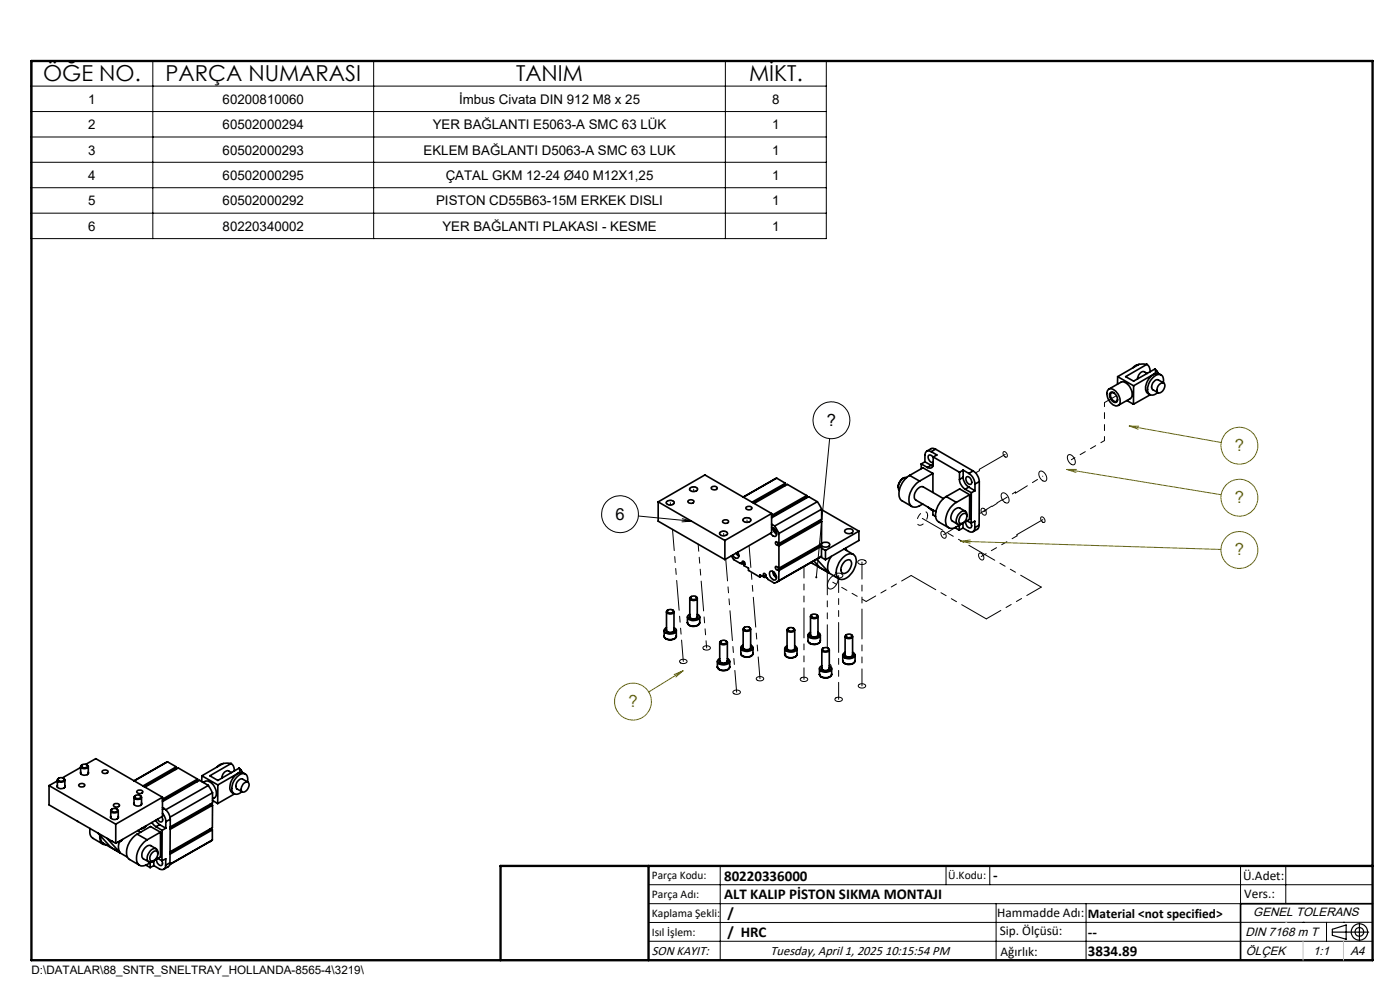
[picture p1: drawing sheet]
<svg xmlns="http://www.w3.org/2000/svg" width="297mm" height="210mm" viewBox="0 0 297 210" stroke-linecap="round" stroke-linejoin="round" font-family="sans-serif">
<g fill="none" stroke="#000" stroke-width=".35">
<path d="M237.1 79.9v1.6M237.1 79.9l3.4 1.9M241.5 77.4l-.7 .2-.5 .5M243.3 77.3h-1.7l-4.5 2.6M243.3 77.3a1.63 1.63 0 0 1 .7 1.6M243.3 77.3l-4.5 2.6 1.7 .9 4.5-2.5M243.4 79.2l-.6-.3a1.36 1.36 0 0 0-1.5 1.5M244.7 79.4a3.3 3.3 0 0 0-1.5 3.8l.7 .5M244.7 79.4l-4.2 2.4M245 78.3l.7 1M245 78.3l.1 .3-.1 .7M245 79.3l-.3 .1"/>
<path d="M245 79.3h.1M245.1 79.3l-.4 .1M245.1 79.3l.5-.1 .7 .3M195.4 98.4v1M195.4 98.4l1.3 .8M196.2 98l1.3 .7M196.2 98l-.8 .4M197.5 98.7l.4 .1M197.5 98.7l-.8 .5M197.6 95.8a.81 .81 0 0 0-1-.1 .81 .81 0 0 0-.4 .8v1.5M197.6 95.8l1.2 .7-.8 .4M198 96.9l-.1 1.6a.74 .74 0 0 1-.3 .7 .74 .74 0 0 1-.9 0"/>
<path d="M198 97a.57 .57 0 0 0-.5-.5 .57 .57 0 0 0-.6 .4 1.08 1.08 0 0 0 1.1 1.2M198 96.9l5.6 3.3M198.5 95.3l-.8-.2-1.1 .6M198.5 95.3l-.9 .5M198.5 95.3l7.9 4.6M204.3 99.7v1.5M204.3 99.7l1.2 .7M204.3 99.7l-.7 .5M206.4 99.9a2.99 2.99 0 0 1 1.4 2.3M206.4 99.9l-.9 .5M235.2 82.5a1.74 1.74 0 0 1 2 1.1 2.1 2.1 0 0 1 .1 2.3 1.63 1.63 0 0 1-2.1-1.1 1.83 1.83 0 0 1 0-2.3zM235.2 82.5l2.6-1.4a2.01 2.01 0 0 1 2.2 1.7l.2 1-.3 .7-2.7 1.5"/>
<path d="M235.5 83.4l.2-.2a1.44 1.44 0 0 1 1.2 2.1 1.41 1.41 0 0 1-1.5-1.8zM236.3 83.3a.59 .59 0 0 0-.7 .2 .59 .59 0 0 0 .1 .8 .94 .94 0 0 0 1.3 .7l.1-.3M239.1 85l1.4 .8M240.5 81.8v4M244 83.7l-3.5 2.1M245.8 81.7l.2-.2a.62 .62 0 0 1 .9-.2 .62 .62 0 0 1 .2 .9 1.31 1.31 0 0 1-1.5 1.1l-.2-.5zM246.8 81.2a1.22 1.22 0 0 0-1.1-1.8 3.2 3.2 0 0 0-2 4.1 1.24 1.24 0 0 0 1.9-.3M246.9 81.2l-1.2-.6a1.35 1.35 0 0 0-1.2 2l1.2 .7M139.6 106.5v4.1l14.2 8.1M139.6 106.5l14.2 8.1M139.6 106.5l9.9-5.8 14.2 8.2M141.4 106.5a1.08 1.08 0 0 1 1.6 .1 .92 .92 0 0 1-.8 .5 .92 .92 0 0 1-.9-.5z"/>
<path d="M145.9 106.3a.76 .76 0 0 1 1.3 .1 .7 .7 0 0 1-.7 .4 .7 .7 0 0 1-.6-.5zM146.3 103.6a1.12 1.12 0 0 1 1.7 .1 .92 .92 0 0 1-.8 .6 .92 .92 0 0 1-.9-.6zM150.9 103.4a.67 .67 0 0 1 .7-.3 .67 .67 0 0 1 .5 .6 .76 .76 0 0 1-1.2-.3zM152.7 113a1 1 0 0 1 1.6 .3 1.02 1.02 0 0 1-1.7-.1zM153.4 110.4a.65 .65 0 0 1 .7-.2 .65 .65 0 0 1 .4 .6 .69 .69 0 0 1-.7 .2 .69 .69 0 0 1-.5-.5zM153.8 114.6v4.1M155.2 117.9l.4 .8 1.8 .9M156.1 117.4l.6 .6M156.3 117.3l.4 .4M156.5 117.1a.78 .78 0 0 1-.1 1.3l-.6-.2-.4-.5M157.4 119.4v-.3a.4 .4 0 0 1 .5 .2 .4 .4 0 0 1 0 .5M157.4 119.4v.2"/>
<path d="M157.7 110.1a1.05 1.05 0 0 1 1.6 .2 .94 .94 0 0 1-.9 .5 .94 .94 0 0 1-.8-.5zM157.9 119.8l-.1 .2 1 .5v.5l2.4 1.4M157.9 119.2l-.5 .2M157.9 119.3l-.5 .3M158 119.7l-.1 .1M158.3 107.6a.75 .75 0 0 1 1.2 .2 .7 .7 0 0 1-.7 .4 .7 .7 0 0 1-.5-.5zM163.7 111.9a1.33 1.33 0 0 1 .8 1.9l-.5-.1-.5-.6M163.7 108.9l-9.9 5.7M163.7 108.9v4.1l-9.9 5.7M163.7 111.2l.7 .4M164 112a1.56 1.56 0 0 0 .7 1.3M164.1 112.1l.3 .6 .3 .4"/>
<path d="M164.4 111.6l.8 1.6M164.7 101.4l-7 4M164.7 101.4l-7 4.1M164.7 101.4l1.9 1.1M165 115.7l.2 .1M165.2 115.3l-.5-.4a.43 .43 0 0 0-.2 .5 .43 .43 0 0 0 .5 .3M165.2 113.2v2.1M165.2 115.8v4.7M166.6 102.8l-.1 .2M166.6 102.8l-6.8 3.9M166.6 102.5l-7.1 4M166.6 102.5v.3"/>
<path d="M171.1 105.4v.2M171.1 105.1l-4.1-2.3-7 4M171.1 105.4l-7.4 4.2M171.1 105.1l-7.4 4.3M171.1 105.1v.3M172.1 119.3l5.9 3.5M172.6 119l1.4 1.4 1.9 1.1M173.3 118.6l2.6 2.9M173.4 106.4l.9 1.6M173.4 106.4l-9 5.2M173.4 106.4l-1.8-1-7.9 4.4M173.8 110.4l.3 .1"/>
<path d="M173.8 115.7h.2M174 115.7l-9 5.2M174 115.7l.3 .2M174.1 110.5l-9.1 5.2M174.1 110.5l.2 .1M174.1 118.1l1 .6M174.3 118l-9.5 5.5M174.3 115.9v2.1M174.3 118l-9.1 5.2M174.3 115.9l-9.1 5.1M174.3 116.3l.8 .5M174.3 108v2.1l-9.1 5.2"/>
<path d="M174.3 108l-9.1 5.2M174.3 110.6v4.8l-9.1 5.1M174.3 110.6l-9.1 5.2M174.3 108.1l7.9 4.6M174.3 115.3a.98 .98 0 0 1 1.7 .3 1.08 1.08 0 0 1-1.8 0zM175.1 116.8v1.9M176.3 118a3.3 3.3 0 0 0-.4 3.5M178.8 118.3a1.7 1.7 0 0 1 2.5-.4 3.8 3.8 0 0 1-1.5 4.6 1.4 1.4 0 0 1-1.8 .3 1.4 1.4 0 0 1-.6-1.8l.6-1.6zM179 116.5l2 1.1M179.2 119.1a.82 .82 0 0 1 1.2-.3 .82 .82 0 0 1 .2 1.2 1.81 1.81 0 0 1-1.8 1.6 1.67 1.67 0 0 1 .4-2.5zM179.3 112.4a1.01 1.01 0 0 1 1.7 .4 1.11 1.11 0 0 1-1.8-.1zM179.5 116.2l.1 .6"/>
<path d="M182.2 112.7l-7.1 4.1M182.2 112.7v1.9l-7.1 4.1M191.7 101.4a2.12 2.12 0 0 0-1.2 2M192.4 101.3a1.97 1.97 0 0 0-1.6 2.7M193 100.9a4.3 4.3 0 0 0-2 5l2.5 1.5M193 100.9l2.1 1.2M195.1 102.1a4.7 4.7 0 0 0-2.1 4.7 1.35 1.35 0 0 0 2.1 .5l.7-.4M196.9 107.6l1 .7M197.9 100.4v4M197.9 108.2v1l.6 .4M197.9 100.4l-2.1-1.2-2.8 1.7M197.9 100.4l-2.8 1.7"/>
<path d="M200.1 105.8l-4.2-2.5a1.94 1.94 0 0 0-1.9 2.4l.3 .4 4.2 2.4M200.7 105.3a4.6 4.6 0 0 0-2.1 4.8l.5 .6 2.2 1.2M200.7 105.3l2.2 1.3M202.6 111.9l.9 .6M203.5 111.4v1.1M203.6 101.7a2.75 2.75 0 0 0 1.2 2.1M203.6 100.2v1.5M203.8 109.5l.2-.3a.62 .62 0 0 1 .8-.3 .62 .62 0 0 1 .3 .9 1.41 1.41 0 0 1-1.4 1.2l-.3-.5zM204.3 111v1M204.3 112l-.8 .5M204.3 101.2a2.61 2.61 0 0 0 1.2 2.1M204.3 101.2l-.7 .5"/>
<path d="M204.8 103.8l1.3 .7M204.8 108.4l-1.1-.6a1.66 1.66 0 0 0-1.9 1.6l-.1 .6 .2 .4 1.3 .8M204.9 110.6a1 1 0 0 0 1.1 1.3l.1-.4-.1-.6M205 101.2a.82 .82 0 0 1 1.1 .9 .48 .48 0 0 1-.2 .7 .48 .48 0 0 1-.7-.4l-.3-.6zM205.1 109.5a.82 .82 0 0 0-.4-1.1 .82 .82 0 0 0-1.1 .5 1.77 1.77 0 0 0-.4 2.3l.4 .1 .7-.3M205.1 110.5l.9 .5M205.5 100.4a2.84 2.84 0 0 1 1.3 2.3M205.5 103.3l1.3 .8M205.5 103.3l-.7 .5M205.7 104.9v5.3l-2.9 1.6a1.42 1.42 0 0 1-1.7 .1 1.42 1.42 0 0 1-.5-1.6 5 5 0 0 1 2.3-3.7M205.7 104.9l-2.8 1.7M205.7 104.9l-2.1-1.2-2.9 1.6"/>
<path d="M206 111l.8-.4v1.3M206.1 104.5l-.1 6.5M206.8 111.9a.81 .81 0 0 1-.4 .9 .81 .81 0 0 1-.9-.1l-1.2-.7M206.8 102.7v1.4M206.8 104.1l-.7 .4M207.7 111.4l-.2 .7-1.1 .7M207.7 111.4l-.9 .5M207.8 102.2l-1 .5M207.8 102.2l-.1 9.2M140.9 133.7v1.3M141.4 133.2a.6 .6 0 0 0-.5 .6 .6 .6 0 0 0 .6 .6 1.51 1.51 0 0 0 2-.6l-.1-.4-.4-.2M141.4 129.8v3.9a.92 .92 0 0 0 1.6 0v-3.9"/>
<path d="M141.4 133.5a.61 .61 0 0 0 .2 .7 .61 .61 0 0 0 .6 .1l.8-.4v-.4M141.6 129.5a.69 .69 0 0 1 .7-.2 .69 .69 0 0 1 .5 .5 .78 .78 0 0 1-1.3-.2zM141.7 129.4a.39 .39 0 0 0-.3 .4 .39 .39 0 0 0 .4 .4 .71 .71 0 0 0 1.1-.6l-.2-.2M143.5 134.9a1.48 1.48 0 0 1-2.2 .6l-.4-.5M143.5 133.7v1.2a1.5 1.5 0 0 1-2.6 .1M145.8 130.9v1.2M146.3 130.3a.6 .6 0 0 0-.5 .7 .6 .6 0 0 0 .6 .5 1.57 1.57 0 0 0 2-.6l-.1-.3-.4-.3M146.3 126.9v3.9a.92 .92 0 0 0 1.6 0v-3.9M146.3 130.7a.62 .62 0 0 0 .2 .6 .62 .62 0 0 0 .7 .1l.6-.2 .2-.3-.1-.2M146.5 126.7a.81 .81 0 0 1 1.3 .1 .73 .73 0 0 1-.7 .4 .73 .73 0 0 1-.6-.5zM146.6 126.5a.39 .39 0 0 0-.3 .5 .39 .39 0 0 0 .5 .3 .69 .69 0 0 0 .7 .1 .69 .69 0 0 0 .4-.6l-.3-.3M148.4 132a1.46 1.46 0 0 1-1.2 .9 1.46 1.46 0 0 1-1.4-.8"/>
<path d="M148.4 132.1a1.54 1.54 0 0 1-2.6 0M148.4 130.9v1.2M152.7 139.7a.63 .63 0 0 0-.5 .7 .63 .63 0 0 0 .6 .5 1.57 1.57 0 0 0 2-.6l-.1-.3-.4-.3M152.7 136.3v3.9a.95 .95 0 0 0 1.6 0v-3.9M152.9 136a.7 .7 0 0 1 1.2 .3 .76 .76 0 0 1-1.2-.2zM153 135.9l-.2 .2a.81 .81 0 0 0 .6 .7 .81 .81 0 0 0 .9-.4v-.2l-.3-.3M157.2 137.4v1.2M157.7 136.8a.68 .68 0 0 0-.5 .9 .68 .68 0 0 0 .8 .4 1.24 1.24 0 0 0 1.7-.8l-.5-.5M157.7 133.4v4a.92 .92 0 0 0 1.5 0v-4M157.7 137.2a.6 .6 0 0 0 .2 .7 .6 .6 0 0 0 .6 0l.8-.3-.1-.4M157.9 133.1a.69 .69 0 0 1 .7-.2 .69 .69 0 0 1 .5 .6 .76 .76 0 0 1-1.3-.2zM158 133.1l-.3 .2a.66 .66 0 0 0 .4 .6 .66 .66 0 0 0 .7 0 .41 .41 0 0 0 .4-.4 .41 .41 0 0 0-.3-.4"/>
<path d="M159.7 138.6a1.44 1.44 0 0 1-1.2 .8 1.44 1.44 0 0 1-1.3-.8M159.7 138.6a1.5 1.5 0 0 1-2.5 0M159.7 137.4v1.2M161.2 122.4v-.5l1 .6M161.6 122.2l-.4 .2M162.1 122.3l-.1-.6a.45 .45 0 0 1 .4 .1 .45 .45 0 0 1 .1 .5l.4 .6 1.4 .8 .9-.5M162.1 122.3l.1 .2M162.5 122l-.4 .3M162.5 122.3l-.3 .2M163.4 121.2a1.22 1.22 0 0 1 1.1 1.8 1.22 1.22 0 0 1-1.1-1.8zM163.9 121.2a1.56 1.56 0 0 0 .8 1.3M164.1 121.3l.2 .7 .4 .3"/>
<path d="M165 120.9l.2 .1M165.2 120.5l-.6-.4a.43 .43 0 0 0-.1 .6 .43 .43 0 0 0 .5 .2M165.2 121v2.2M166.5 138.8h.1M166.5 137.6v1.2M167 137a.63 .63 0 0 0-.5 .7 .63 .63 0 0 0 .6 .5 1.51 1.51 0 0 0 2-.6l-.5-.6M167 133.6v3.9a.95 .95 0 0 0 1.6 0v-3.9M167 137.4a.62 .62 0 0 0 .2 .6 .62 .62 0 0 0 .7 .1l.6-.2 .2-.3-.1-.2M167.2 133.3a.71 .71 0 0 1 1.2 .3 .76 .76 0 0 1-1.3-.2zM167.3 133.2a.39 .39 0 0 0-.3 .5 .39 .39 0 0 0 .4 .3 .69 .69 0 0 0 .7 .1 .69 .69 0 0 0 .4-.7l-.3-.2M169.1 138.7a1.48 1.48 0 0 1-2.2 .7l-.4-.6M169.1 137.6v1.2a1.52 1.52 0 0 1-2.6 0"/>
<path d="M171.4 134.7v1.2M171.9 134.1a.68 .68 0 0 0-.4 .9 .68 .68 0 0 0 .8 .4 1.33 1.33 0 0 0 1.7-.6l-.1-.4-.4-.3M171.9 130.8v3.8a.91 .91 0 0 0 1.6 0v-3.8M171.9 134.5a.81 .81 0 0 0 .5 .8 .81 .81 0 0 0 .8-.2l.4-.2-.1-.4M172.2 130.4a.7 .7 0 0 1 1.2 .4 .76 .76 0 0 1-1.3-.2zM172.3 130.4a.39 .39 0 0 0-.4 .4 .39 .39 0 0 0 .5 .4 .71 .71 0 0 0 1.1-.6l-.3-.2M174 135.9a1.48 1.48 0 0 1-2.2 .6l-.4-.5M174 134.7v1.2a1.48 1.48 0 0 1-2.6 0M174.3 137.9v3.9a.92 .92 0 0 0 1.6 0v-3.9M174.6 137.5a.69 .69 0 0 1 .7-.2 .69 .69 0 0 1 .5 .6 .76 .76 0 0 1-1.3-.2zM174.7 137.5l-.3 .2a.66 .66 0 0 0 .3 .6 .66 .66 0 0 0 .8 0 .41 .41 0 0 0 .4-.4 .41 .41 0 0 0-.3-.4M178.8 139v1.2"/>
<path d="M179.3 138.4a.62 .62 0 0 0-.5 .7 .62 .62 0 0 0 .6 .5 1.31 1.31 0 0 0 2-.8l-.5-.4M179.3 135v3.9a.92 .92 0 0 0 1.6 0v-3.9M179.3 138.8a.61 .61 0 0 0 .2 .6 .61 .61 0 0 0 .7 .1l.6-.2 .2-.3-.1-.2M179.5 134.7a.8 .8 0 0 1 1.3 .2 .74 .74 0 0 1-.7 .4 .74 .74 0 0 1-.7-.5zM179.6 134.6a.41 .41 0 0 0-.3 .5 .41 .41 0 0 0 .4 .3 .71 .71 0 0 0 1.1-.5l-.2-.3M181.4 139v1.2M152.2 140.3v1.2M152.7 140.1a.72 .72 0 0 0 .3 .7 .72 .72 0 0 0 .8-.1l.5-.2v-.4M154.8 141.5a1.44 1.44 0 0 1-2.2 .6l-.4-.6M154.8 141.5a1.54 1.54 0 0 1-2.4 .3l-.2-.3M154.8 140.3v1.2M173.8 141.8v1.2"/>
<path d="M174.3 141.2a.68 .68 0 0 0-.4 .9 .68 .68 0 0 0 .8 .4 1.24 1.24 0 0 0 1.7-.8l-.5-.5M174.3 141.6a.6 .6 0 0 0 .2 .7 .6 .6 0 0 0 .7 0l.8-.3-.1-.4M176.4 143a1.44 1.44 0 0 1-1.3 .8 1.44 1.44 0 0 1-1.3-.8M176.4 143a1.49 1.49 0 0 1-2.6 0M176.4 141.8v1.2M181.4 140.2a1.47 1.47 0 0 1-2.6 0M181.4 140.2a1.53 1.53 0 0 1-2.6 0M10.4 166.6v4.1l14.2 8.2M10.4 166.6l14.2 8.2M12.2 166.6a.77 .77 0 0 0 1.2 .6l.3-.2 .1-.4M12.2 165.4v1.6M12.2 165.7l-1.8 .9"/>
<path d="M12.4 165.2a.78 .78 0 0 1 1.2 .2 .73 .73 0 0 1-.7 .3 .73 .73 0 0 1-.6-.4zM12.5 165.1a.45 .45 0 0 0-.3 .6 .45 .45 0 0 0 .6 .2h.3a.47 .47 0 0 0 .6-.2 .47 .47 0 0 0-.3-.6M13.8 165.4v1.6M16.4 174.2l.1 .1M16.7 166.5a.75 .75 0 0 1 1.3 .1 .7 .7 0 0 1-.7 .3 .7 .7 0 0 1-.6-.4zM17.1 163.8a.77 .77 0 0 0 1.2 .6l.5-.4-.1-.2M17.1 162.6v1.5M17.1 162.8l-3.8 2.2M17.4 162.3a.8 .8 0 0 1 1.2 .2 .76 .76 0 0 1-1.3-.1zM17.5 162.2a.46 .46 0 0 0-.4 .6 .46 .46 0 0 0 .7 .2h.4a.41 .41 0 0 0 .5-.3 .41 .41 0 0 0-.3-.5M18.2 162.1l2.1-1.2 14.2 8.2M18.7 162.6v1.5"/>
<path d="M19.1 175.7v1.2l.2 .6 2.5 1.6M20.7 176.7l2.8 3 2 1.2M21.2 177.2a1.45 1.45 0 0 0 1.3 2M21.3 177.3l.1 .9 .3 .5 5.3 3.1M21.8 163.5a.65 .65 0 0 1 .6-.2 .65 .65 0 0 1 .5 .6 .74 .74 0 0 1-1.2-.3zM22.7 177.8l2.8 3.1M23.5 173.2a.81 .81 0 0 0 .5 .7 .81 .81 0 0 0 .9-.2l.2-.3v-.2M23.5 172v1.5M23.7 171.7a.7 .7 0 0 1 1.2 .3 .76 .76 0 0 1-1.3-.2zM23.8 178.4l.1 .1M23.8 171.6a.39 .39 0 0 0-.3 .5 .39 .39 0 0 0 .4 .3 .74 .74 0 0 0 1.1-.6l-.2-.2M24.2 170.6a.65 .65 0 0 1 .7-.2 .65 .65 0 0 1 .4 .6 .69 .69 0 0 1-.7 .2 .69 .69 0 0 1-.5-.5z"/>
<path d="M24.6 174.8v4.1M25.1 172v1.5M25.3 178.6l-.2 1 .1 .8 .3 .5M25.9 178.1l-.8 .5M26 178.1l-.5 .4-.5 .2M28.4 170.3a.83 .83 0 0 0 .6 .7 .83 .83 0 0 0 .8-.2l.3-.2-.1-.3M28.4 169.1v1.6M28.6 168.8a.78 .78 0 0 1 1.3 .2 .73 .73 0 0 1-.7 .4 .73 .73 0 0 1-.6-.5zM28.8 168.8a.39 .39 0 0 0-.4 .4 .39 .39 0 0 0 .5 .3 .74 .74 0 0 0 1.1-.5l-.3-.2M29 167.8a.8 .8 0 0 1 1.3 .2 .68 .68 0 0 1-.7 .4 .68 .68 0 0 1-.6-.6zM29.1 176.9a4.3 4.3 0 0 0-2 5.1l2.5 1.5M29.1 176.9l2.1 1.2"/>
<path d="M29.2 176.2l.6 .3M30 169.1v1.6M30.1 175.7l.8-.4-.4 .3-.6 .2M32.2 174.5l.9 .9M33 174l.9 .9M33.1 175.4l1.3 .7M33.9 174.9l1.3 .8M33.9 174.9l-.8 .5M34 176.5v5.3l-2.8 1.6a1.4 1.4 0 0 1-1.7 .1 1.4 1.4 0 0 1-.5-1.6 4.9 4.9 0 0 1 2.2-3.8M34 176.5l-2.8 1.6M34 176.5l-2.1-1.2-2.8 1.6M34.3 173.3a.57 .57 0 0 1 .3 .6 .57 .57 0 0 1-.6 .4l-.6-.5"/>
<path d="M34.4 176.1v6.5M34.5 172.5l.6 1.2 .1 .6M34.5 171.3l.3 .2M34.5 169.1l-9.9 5.7M34.5 169.1v4.1l-9.9 5.7M34.8 171.5a2.84 2.84 0 0 1 1.3 2.3M34.8 171.5l-.3 .2M35.2 174.3v1.4M35.2 175.7l-.8 .4M35.5 161.6l-7.1 4M35.5 161.6l-7 4.1M35.5 161.6l1.9 1.1"/>
<path d="M36.1 173.8l-.9 .5M36.1 173.8v9.2M37.4 162.9l-.1 .3M37.4 162.9l-6.8 4M37.4 162.7l-7.1 4M37.4 162.7v.2M41.9 165.6l-.1 .2M41.9 165.6l-7.4 4.2M41.9 165.3l-4.1-2.4-7 4.1M41.9 165.3l-7.4 4.2M41.9 165.3v.3M42.8 164.6l3.4 1.9"/>
<path d="M42.8 164.6v1.2M43.1 166a1.7 1.7 0 0 1 2.5 1.1 1.54 1.54 0 0 1-.5 2.4M44.2 166.6l.9 1.6M44.2 166.6l-9 5.2M44.2 166.6l-1.9-1.1-7.8 4.5M44.6 170.6l.2 .1M44.6 175.9h.2M44.8 175.9l-8.7 5M44.8 175.9l.2 .1M44.8 170.7l-8.7 5M44.8 170.7l.3 .1M45 178.2l-9 5.2"/>
<path d="M45 176l-8.9 5.2M45 176v2.2M45 178.2l-9 5.1M45.1 169.8l1.1 .7M45.1 168.2l-9 5.1M45.1 168.2v2.1l-9 5.1M45.1 170.8l-9 5.1M45.1 170.8l-.1 4.8-8.9 5.1M46.2 166.5v4M47.2 162l-.6 .2-.6 .5M49 162h-1.7l-4.5 2.6M49 162a1.63 1.63 0 0 1 .7 1.5"/>
<path d="M49 162l-4.5 2.6 1.7 1 4.5-2.7M49.1 163.9l-.6-.4a1.36 1.36 0 0 0-1.4 1.6M49.7 168.4l-3.5 2.1M50.4 164.1a3.3 3.3 0 0 0-1.4 3.8l.7 .5M50.4 164.1l-4.2 2.4M50.7 162.9l.8 1M50.7 162.9l.2 .4-.2 .6M50.7 163.9l-.3 .2M50.7 163.9h.1M50.8 163.9l-.4 .2M50.8 163.9h.6l.7 .3M51.5 166.4l.3-.3a.62 .62 0 0 1 .9-.2 .62 .62 0 0 1 .1 1 1.31 1.31 0 0 1-1.4 1.1l-.2-.6z"/>
<path d="M52.5 165.9a1.22 1.22 0 0 0-1-1.8 3.2 3.2 0 0 0-2.1 4 1.26 1.26 0 0 0 1.9-.2M52.6 165.9l-1.1-.6a1.36 1.36 0 0 0-1.2 2l1.1 .7M30.9 183.5l1 .5M31.9 183v1M32.3 180.9a.63 .63 0 0 1 .9-.4 .63 .63 0 0 1 .2 .9 1.33 1.33 0 0 1-1.4 1.2 1.25 1.25 0 0 1 .3-1.7zM32.6 183.6l-.7 .4M33.1 180l-1.1-.6a1.94 1.94 0 0 0-1.9 2.4l.3 .4 1.1 .6M33.2 182.2a1.02 1.02 0 0 0 1.2 1.3l.1-.6-.2-.3M33.5 181.1a.8 .8 0 0 0-.3-1 .8 .8 0 0 0-1 .1 1.88 1.88 0 0 0-.7 2.6h.6l.5-.2v1M33.5 182.1l.9 .5M34.4 182.6l.8-.4-.1 1.3M35.1 183.5a.81 .81 0 0 1-.3 .9 .81 .81 0 0 1-1-.1l-1.2-.7"/>
<path d="M36.1 183l-.3 .7-1.1 .7M36.1 183l-1 .5M291.2 191.7h-28v12"/>
</g>
<g fill="none" stroke="#000" stroke-width=".21" stroke-dasharray="6.3 1.3 1.3 1.3 1.3 1.3">
<path d="M207.8 99.8v-.2M207.8 99.6l5.4-3.2M213.2 96.9l.2 .1a.63 .63 0 0 0 .3-.7 .63 .63 0 0 0-.5-.5h-.2a.68 .68 0 0 0 .2 1.1M227.3 98.5a.62 .62 0 0 0 .8-.1 .62 .62 0 0 0-.1-.9 1.18 1.18 0 0 0-1.4-1 1.46 1.46 0 0 0 .7 2M234.3 85.4l2.6-1.5M142.2 107.1v-.5M142.8 106.3l.2 .2a.93 .93 0 0 1-.8 .6 .93 .93 0 0 1-.8-.5 .99 .99 0 0 1 1.4-.3M147.2 104.2v-.4M147.8 103.4l.2 .3a.93 .93 0 0 1-.8 .6 .93 .93 0 0 1-.9-.5 .99 .99 0 0 1 1.5-.4M153.6 113.6l-.1-.5M154.1 112.8l.3 .3a.93 .93 0 0 1-.9 .6 .93 .93 0 0 1-.8-.5 .99 .99 0 0 1 1.4-.4M158.5 110.8v-.5"/>
<path d="M159.1 109.9l.2 .3a.93 .93 0 0 1-.8 .6 .93 .93 0 0 1-.9-.5 .99 .99 0 0 1 1.5-.4M183.5 118.9l.2 .2a.96 .96 0 0 1-.8 .7 .96 .96 0 0 1-.9-.6 1.11 1.11 0 0 1 1.5-.3M200.2 113.4l2.4-1.5M200.2 112.8a.83 .83 0 0 1 .2 1.4 .89 .89 0 0 1-.5-1.5l.3 .1M207 100.3l.8-.5M208.2 117.4a.83 .83 0 0 1 .2 1.4 .89 .89 0 0 1-.5-1.5l.3 .1M208.7 107.9a.83 .83 0 0 1 .2 1.4 .89 .89 0 0 1-.5-1.5l.3 .1M213.2 106.6a.62 .62 0 0 0 .8-.1 .62 .62 0 0 0 0-.8 1.18 1.18 0 0 0-1.4-1.1 1.46 1.46 0 0 0 .6 2M215.4 104.4v.2M215.8 113.7v-.3M215.8 113.4l5.4-3.2M221.2 102a.62 .62 0 0 0 .8-.1 .62 .62 0 0 0 0-.9 1.18 1.18 0 0 0-1.4-1 1.46 1.46 0 0 0 .6 2"/>
<path d="M221.2 110.8h.2a.63 .63 0 0 0 .3-.6 .63 .63 0 0 0-.5-.5l-.2-.1a.68 .68 0 0 0 .2 1.2M149.3 137.8a.94 .94 0 0 0 1.4-.4 .89 .89 0 0 0-.8-.4 .89 .89 0 0 0-.8 .5l.2 .3M175.5 124.1a2.42 2.42 0 0 1 1.4-2M177.8 122.6a2.05 2.05 0 0 1-1.9 2.3l-.3-.3-.1-.5M178.5 121.7l.3 .3a.96 .96 0 0 1-.9 .6 .96 .96 0 0 1-.9-.5 1.11 1.11 0 0 1 1.5-.4M144.4 140.6a.94 .94 0 0 0 1.4-.3 .88 .88 0 0 0-.9-.5 .88 .88 0 0 0-.7 .6l.2 .2M155.7 147.2a.94 .94 0 0 0 1.4-.4 .89 .89 0 0 0-.9-.4 .89 .89 0 0 0-.7 .5l.2 .3M160.7 144.3a.94 .94 0 0 0 1.3-.3 .89 .89 0 0 0-.8-.5 .89 .89 0 0 0-.8 .6l.3 .2M170 143.8l-.1 .1a.62 .62 0 0 0 .2 .7 .62 .62 0 0 0 .7-.1 .44 .44 0 0 0 .6-.4 .44 .44 0 0 0-.5-.4l-.9 .1M176.3 141.4v-.3l-.3-.2M177.3 148l-.1 .1a.62 .62 0 0 0 .3 .7 .62 .62 0 0 0 .7 0 .44 .44 0 0 0 .5-.4 .44 .44 0 0 0-.5-.5l-.9 .1M182.3 145.2l-.1 .1a.62 .62 0 0 0 .2 .6 .62 .62 0 0 0 .7 0 .44 .44 0 0 0 .6-.4 .44 .44 0 0 0-.5-.4l-.9 .1"/>
</g>
<path d="M227.3 97.5l7-4M234.3 93.5v-8.1M196.8 109.3a.73 .73 0 0 0-.5-.8 .73 .73 0 0 0-.8 .3 1.87 1.87 0 0 0-.7 2.5 1.83 1.83 0 0 0 2-2" fill="none" stroke="#000" stroke-width=".21" stroke-dasharray="6.3 1.3 1.3 1.3 1.3 1.3" stroke-dashoffset="5.5"/>
<path d="M207.7 109l5.5-3.4" fill="none" stroke="#000" stroke-width=".21" stroke-dasharray="6.3 1.3 1.3 1.3 1.3 1.3" stroke-dashoffset="3.2"/>
<path d="M208.2 118.1l7.6-4.4" fill="none" stroke="#000" stroke-width=".21" stroke-dasharray="6.3 1.3 1.3 1.3 1.3 1.3" stroke-dashoffset="5.1"/>
<path d="M215.4 104.6l5.8-3.6" fill="none" stroke="#000" stroke-width=".21" stroke-dasharray="6.3 1.3 1.3 1.3 1.3 1.3" stroke-dashoffset="3.4"/>
<path d="M208.7 108.5l6.7-4.1" fill="none" stroke="#000" stroke-width=".21" stroke-dasharray="6.3 1.3 1.3 1.3 1.3 1.3" stroke-dashoffset="5.6"/>
<path d="M220.9 124.5l-25.2-14.5" fill="none" stroke="#000" stroke-width=".21" stroke-dasharray="6.3 1.3 1.3 1.3 1.3 1.3" stroke-dashoffset="1.3"/>
<path d="M209.2 131.3l11.7-6.8" fill="none" stroke="#000" stroke-width=".21" stroke-dasharray="6.3 1.3 1.3 1.3 1.3 1.3" stroke-dashoffset="2.8"/>
<path d="M193.3 122.1l15.9 9.2" fill="none" stroke="#000" stroke-width=".21" stroke-dasharray="6.3 1.3 1.3 1.3 1.3 1.3" stroke-dashoffset=".3"/>
<path d="M183.8 127.6l9.5-5.5" fill="none" stroke="#000" stroke-width=".21" stroke-dasharray="6.3 1.3 1.3 1.3 1.3 1.3" stroke-dashoffset="4"/>
<path d="M176.7 123.5l7.1 4.1" fill="none" stroke="#000" stroke-width=".21" stroke-dasharray="6.3 1.3 1.3 1.3 1.3 1.3" stroke-dashoffset="5.4"/>
<path d="M177.9 148.4v-26.3M182.9 145.5v-26.3" fill="none" stroke="#000" stroke-width=".21" stroke-dasharray="6.3 1.3 1.3 1.3 1.3 1.3" stroke-dashoffset="2.7"/>
<path d="M175.5 137.4v-16.1" fill="none" stroke="#000" stroke-width=".21" stroke-dasharray="6.3 1.3 1.3 1.3 1.3 1.3" stroke-dashoffset="1.5"/>
<path d="M170.6 144.1v-23.9" fill="none" stroke="#000" stroke-width=".21" stroke-dasharray="6.3 1.3 1.3 1.3 1.3 1.3" stroke-dashoffset="3.9"/>
<path d="M156.3 146.8l-2.3-28.2M161.2 144l-2.3-28.3" fill="none" stroke="#000" stroke-width=".21" stroke-dasharray="6.3 1.3 1.3 1.3 1.3 1.3" stroke-dashoffset="1.7"/>
<path d="M145 140.3l-2.3-28" fill="none" stroke="#000" stroke-width=".21" stroke-dasharray="6.3 1.3 1.3 1.3 1.3 1.3" stroke-dashoffset="1.8"/>
<path d="M149.9 137.4l-1.8-22" fill="none" stroke="#000" stroke-width=".21" stroke-dasharray="6.3 1.3 1.3 1.3 1.3 1.3" stroke-dashoffset="4.8"/>
<g fill="none" stroke="#000" stroke-width=".21">
<path d="M6.6 12.9h168.7v37.7h-168.7zM6.6 18.3h168.7M32.4 12.9v37.7M79.3 12.9v37.7M153.9 12.9v37.7M6.6 23.7h168.7M6.6 29.1h168.7M6.6 34.4h168.7M6.6 39.8h168.7M6.6 45.2h168.7M176 93.1l-2.8 29.3M135.4 109.5l11.3 1.1"/>
<path d="M144.7 110l2 .6M146.7 110.6l-2 .1M137.6 187.7h153.6M137.6 191.7h153.6M137.6 199.7h153.6M152.8 183.7v20M200.7 183.7v4M210 183.7v4M211.3 191.7v12M230.4 191.7v12M263.2 183.7v20M272.8 183.7v8"/>
<path d="M276.4 195.6h.1M281.4 195.6v4.1M285 195.6h.1M291.2 195.6l-153.6 .1"/>
<circle cx="176.4" cy="89.1" r="3.9"/>
<circle cx="131.5" cy="109.1" r="3.9"/>
</g>
<g fill="none" stroke="#808000" stroke-width=".21">
<path d="M226.3 99.6l32.8 5.3M226.3 99.6h2.1M226.3 99.6l2 .6M239.6 90.4l19.5 3.5M239.6 90.4h2M239.6 90.4l1.9 .6M203.8 114.8l55.2 1.7M203.8 114.8l2 .4M205.8 114.5l-2 .3M144.9 142.3l-7.3 4.5M144.9 142.3l-1.5 1.3M144.9 142.3l-1.9 .8"/>
<circle cx="262.9" cy="94.6" r="3.9"/>
<circle cx="262.9" cy="116.7" r="3.9"/>
<circle cx="262.9" cy="105.6" r="3.9"/>
<circle cx="134.3" cy="148.8" r="3.9"/>
</g>
<g fill="none" stroke="#000" stroke-width=".25">
<path d="M282.6 197.7h7.8M282.6 197.1l3-.9v3l-3-.8zM288.4 195.8v3.8M106.2 203.7h185"/>
<circle cx="288.4" cy="197.7" r="1.74"/>
<circle cx="288.4" cy="197.7" r=".93"/>
</g>
<path d="M6.7 12.9h284.5v190.8h-284.5zM137.6 183.7v20M291.2 183.7h-185v20" fill="none" stroke="#000" stroke-width=".5"/>
<path d="M276.4 199.7v4M285 199.7v4" fill="none" stroke="#c0c0c0" stroke-width=".21"/>
<path d="M272.8 195.6h.1" fill="none" stroke="#c0c0c0" stroke-width=".25"/>
<path d="M173 122.3l.2-.1a.23 .23 0 0 1 .2 .3 .23 .23 0 0 1-.3 .2l.1-.3-.1 .3-.1-.1z" fill="#000"/>
<g font-size="4.7">
<text x="9.1" y="17.3">ÖĞE NO.</text>
<text x="35.1" y="17.3">PARÇA NUMARASI</text>
<text x="109.5" y="17.3">TANIM</text>
<text x="158.9" y="17.3">MİKT.</text>
</g>
<g font-size="3.5">
<text x="175.4" y="90.3">?</text>
<text x="130.6" y="110.2">6</text>
</g>
<g font-size="3.5" fill="#808000">
<text x="262" y="95.7">?</text>
<text x="262" y="106.7">?</text>
<text x="262" y="117.8">?</text>
<text x="133.3" y="150">?</text>
</g>
<g font-size="3.2">
<text x="153.6" y="190.8">ALT KALIP PİSTON SIKMA MONTAJI</text>
<text x="153.6" y="186.8">80220336000</text>
<text x="210.7" y="186.6">-</text>
<text x="154.3" y="194.8">/</text>
<text x="154.3" y="198.8">/ HRC</text>
<text x="230.8" y="198.7">--</text>
<text x="230.8" y="202.8">3834.89</text>
</g>
<g font-size="2.8">
<text x="18.7" y="22">1</text>
<text x="47.2" y="22">60200810060</text>
<text x="97.4" y="22">İmbus Civata DIN 912 M8 x 25</text>
<text x="163.8" y="22">8</text>
<text x="18.7" y="27.4">2</text>
<text x="47.2" y="27.4">60502000294</text>
<text x="91.8" y="27.4">YER BAĞLANTI E5063-A SMC 63 LÜK</text>
<text x="163.8" y="27.4">1</text>
<text x="18.7" y="32.8">3</text>
<text x="47.2" y="32.8">60502000293</text>
<text x="89.9" y="32.8">EKLEM BAĞLANTI D5063-A SMC 63 LUK</text>
<text x="163.8" y="32.8">1</text>
<text x="18.7" y="38.2">4</text>
<text x="47.2" y="38.2">60502000295</text>
<text x="94.6" y="38.2">ÇATAL GKM 12-24 Ø40 M12X1,25</text>
<text x="163.8" y="38.2">1</text>
<text x="18.7" y="43.6">5</text>
<text x="47.2" y="43.6">60502000292</text>
<text x="92.5" y="43.6">PISTON CD55B63-15M ERKEK DISLI</text>
<text x="163.8" y="43.6">1</text>
<text x="18.7" y="48.9">6</text>
<text x="47.2" y="48.9">80220340002</text>
<text x="93.9" y="48.9">YER BAĞLANTI PLAKASI - KESME</text>
<text x="163.8" y="48.9">1</text>
<text x="263.7" y="186.7">Ü.Adet:</text>
<text x="263.9" y="190.5">Vers.:</text>
<text x="211.5" y="194.5">Hammadde Adı:</text>
<text x="230.8" y="194.7">Material &lt;not specified&gt;</text>
<text x="138.3" y="202.6">SON KAYIT:</text>
<text x="163.5" y="202.6">Tuesday, April 1, 2025 10:15:54 PM</text>
<text x="212.1" y="198.4">Sip. Ölçüsü:</text>
<text x="212.2" y="202.7">Ağırlık:</text>
</g>
<g font-size="2.6">
<text x="265.9" y="194.4">GENEL TOLERANS</text>
<text x="264.2" y="198.5">DIN 7168 m T</text>
<text x="264.3" y="202.6">ÖLÇEK</text>
<text x="278.5" y="202.6">1:1</text>
<text x="286.5" y="202.6">A4</text>
</g>
<g font-size="2.5">
<text x="138.3" y="186.4">Parça Kodu:</text>
<text x="138.3" y="190.5">Parça Adı:</text>
<text x="201.2" y="186.5">Ü.Kodu:</text>
<text x="138.3" y="194.5">Kaplama Şekli:</text>
<text x="138.3" y="198.6">Isıl İşlem:</text>
<text x="6.7" y="206.7">D:\DATALAR\88_SNTR_SNELTRAY_HOLLANDA-8565-4\3219\</text>
</g>
</svg>
